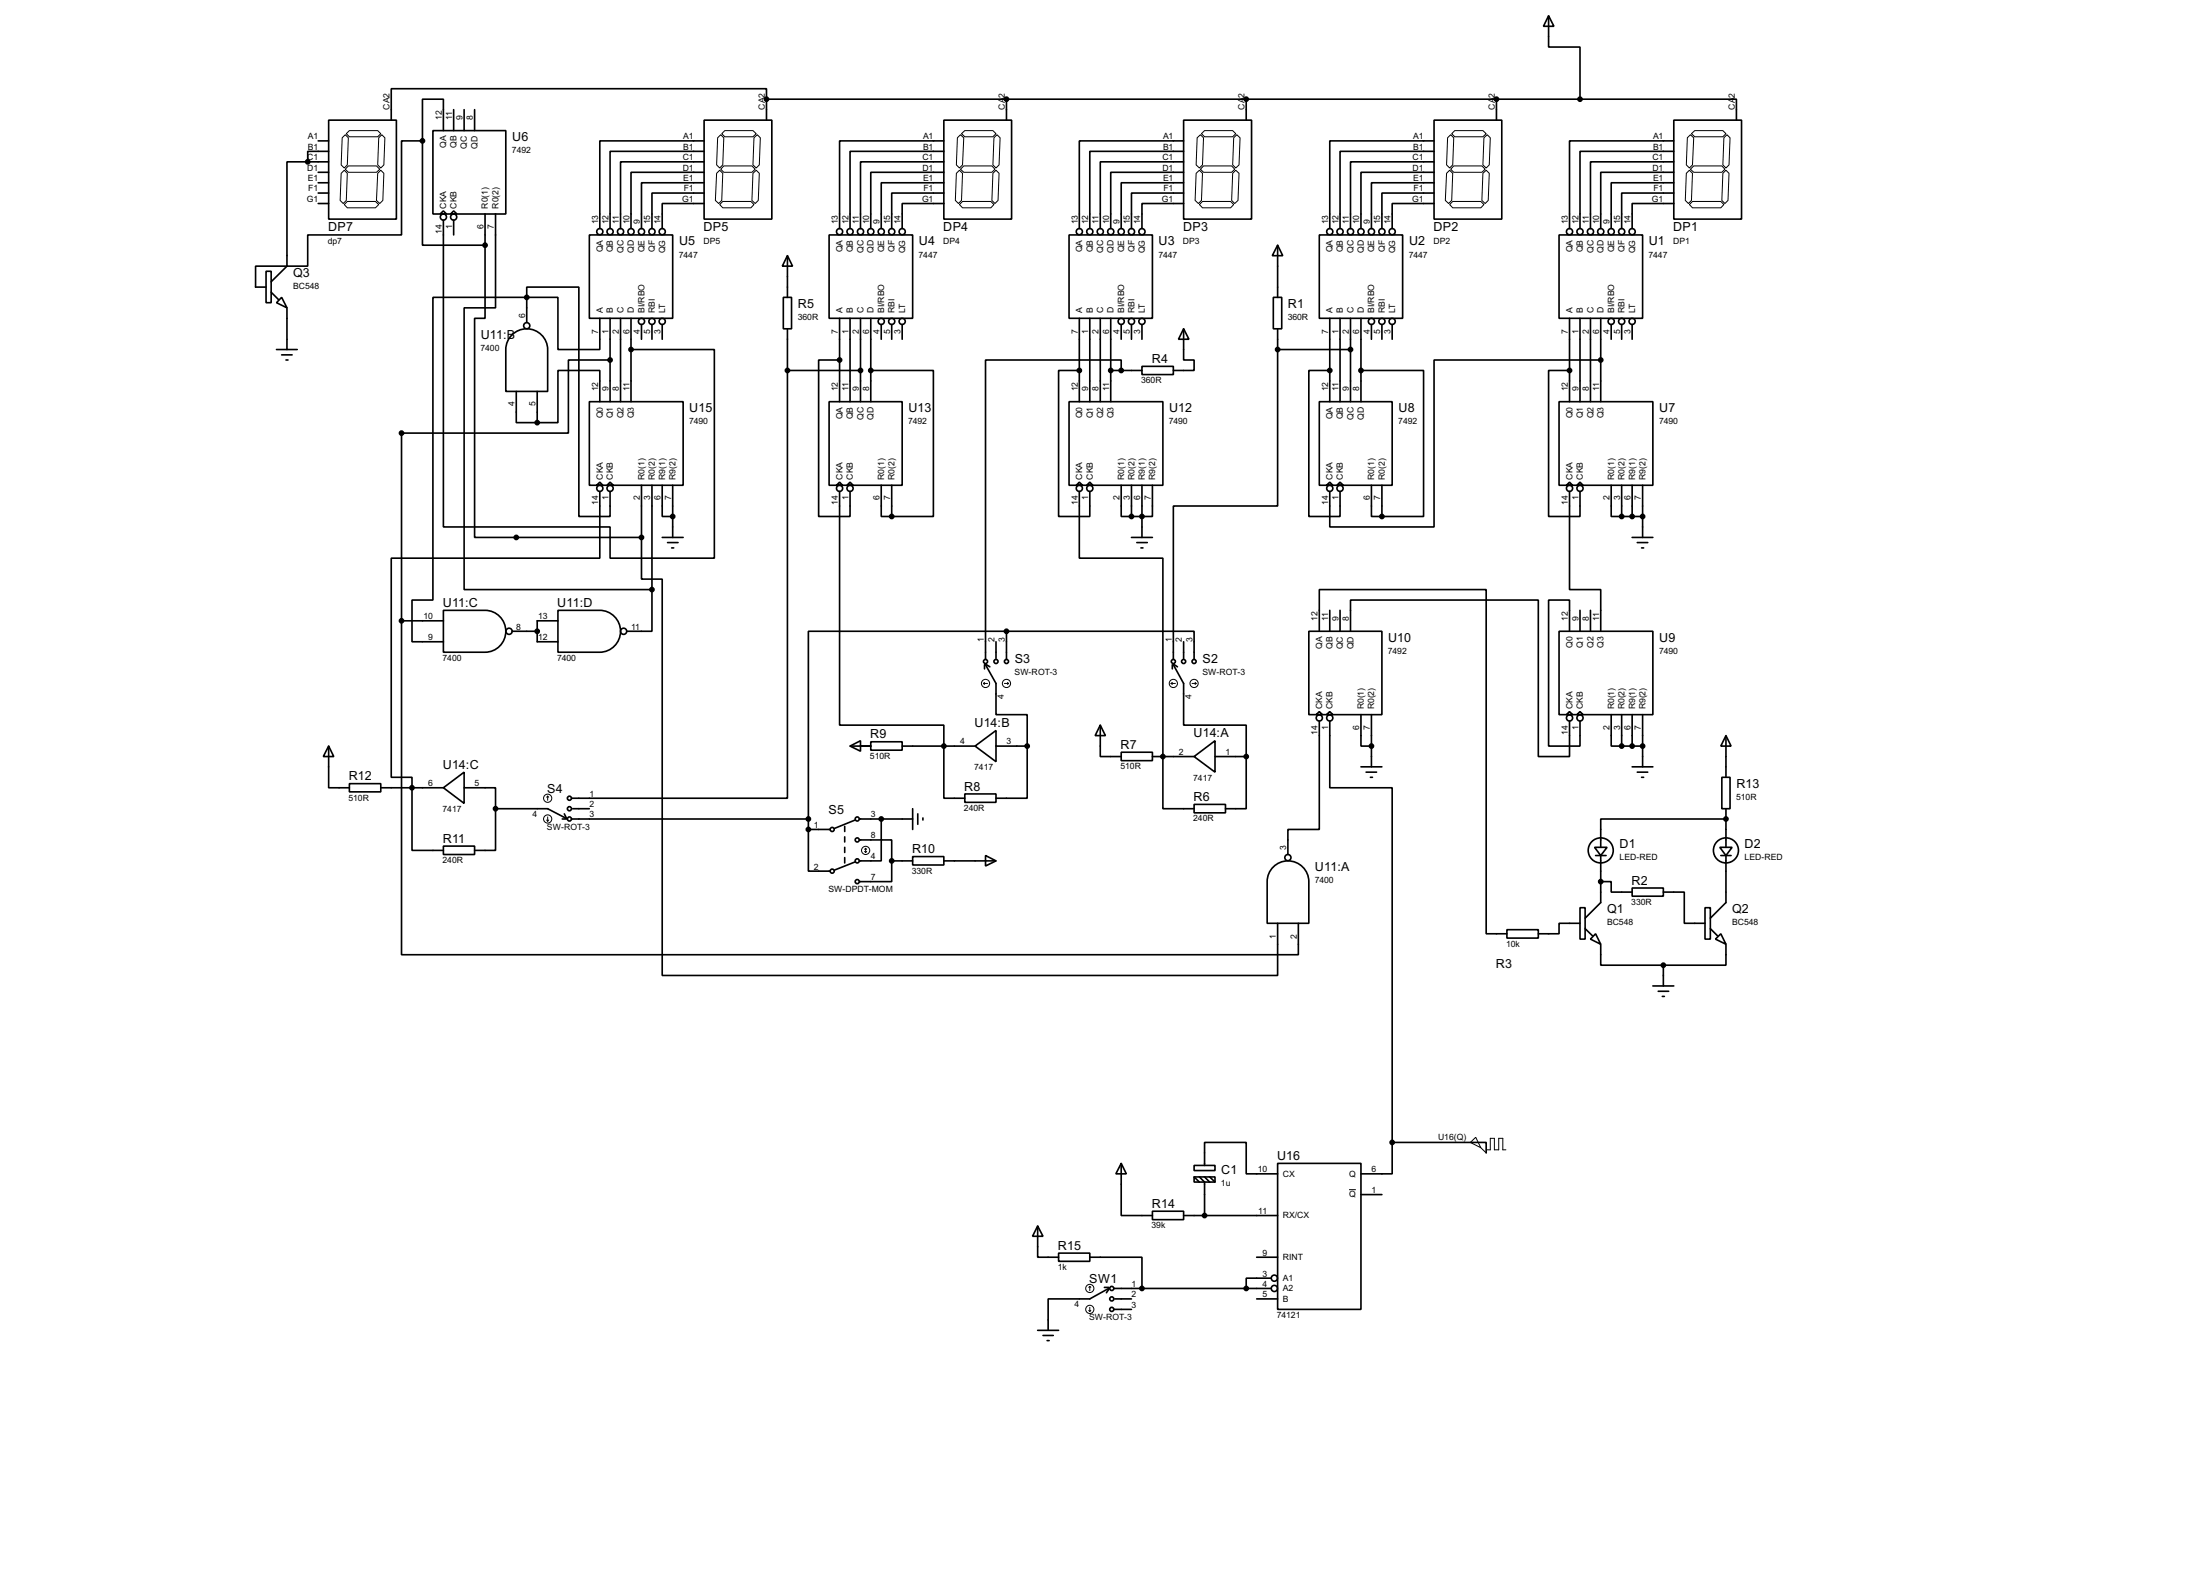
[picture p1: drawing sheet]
<svg xmlns="http://www.w3.org/2000/svg" width="536mm" height="383mm" viewBox="0 0 536 383" stroke-linecap="round" stroke-linejoin="round" font-family="sans-serif">
<g fill="none" stroke="#000" stroke-width=".4">
<path d="M377.2 3.9l1.3 2.5h-2.5zM377.2 3.9v7.6h7.7v12.7M75 39.4h-5.1v25.4l-3.8 3.8M75 39.4h5.1M77.5 34.3h2.6M80.1 29.3h16.5v24.1h-16.5zM80.1 36.9h-5.1v2.5M102.9 34.3v25.4h15.3M102.9 34.3h-5.1v22.9h-22.8v7.6h-12.7v5.1h2.5M105.5 31.8h17.7v20.3h-17.7zM108 31.8v-7.6h-5.1v10.1M110.5 26.7v5.1"/>
<path d="M113.1 26.7v5.1M115.6 26.7v5.1M171.5 29.3h16.5v24.1h-16.5zM171.5 34.3h-25.4v21.4M171.5 36.9h-22.9v18.8M171.5 39.4h-20.3v16.3M186.7 24.2v-2.6h-91.4v7.7M186.7 24.2h198.2M186.7 24.2v5.1M229.9 29.3h16.5v24.1h-16.5zM229.9 34.3h-25.4v21.4M229.9 36.9h-22.8v18.8"/>
<path d="M229.9 39.4h-20.3v16.3M245.2 24.2v5.1M288.3 29.3h16.6v24.1h-16.6zM288.3 34.3h-25.4v21.4M288.3 36.9h-22.8v18.8M288.3 39.4h-20.3v16.3M303.6 24.2v5.1M349.3 29.3h16.5v24.1h-16.5zM349.3 34.3h-25.4v21.4M349.3 36.9h-22.9v18.8M349.3 39.4h-20.3v16.3M364.5 24.2v5.1"/>
<path d="M384.9 24.2h38.1v5.1M407.7 29.3h16.5v24.1h-16.5zM407.7 34.3h-25.4v21.4M407.7 36.9h-22.8v18.8M407.7 39.4h-20.3v16.3M77.5 42h2.6M77.5 44.5h2.6M77.5 47h2.6M77.5 49.6h2.6M107.2 52.1l.8-.7 .8 .7zM108 53.6v74.7h40.6v7.6h25.4v-50.8h-20.3M109.8 52.1l.7-.7 .8 .7z"/>
<path d="M110.5 53.6v3.6M118.2 59.7v17.8h-2.6v53.4h40.7M118.2 52.1v7.6M120.7 52.1v22.9h-7.6v68.6h45.7M143.6 57.2h20.3v20.3h-20.3zM171.5 42h-17.8v13.7M171.5 44.5h-15.2v11.2M171.5 47h-12.7v8.7M171.5 49.6h-10.2v6.1M202 57.2h20.3v20.3h-20.3zM229.9 42h-17.8v13.7M229.9 44.5h-15.2v11.2"/>
<path d="M229.9 47h-12.7v8.7M229.9 49.6h-10.1v6.1M260.4 57.2h20.3v20.3h-20.3zM288.3 42h-17.7v13.7M288.3 44.5h-15.2v11.2M288.3 47h-12.7v8.7M288.3 49.6h-10.1v6.1M311.2 59.7l1.3 2.6h-2.6zM311.2 59.7v12.7M321.4 57.2h20.3v20.3h-20.3zM349.3 42h-17.8v13.7M349.3 44.5h-15.2v11.2"/>
<path d="M349.3 47h-12.7v8.7M349.3 49.6h-10.2v6.1M379.8 57.2h20.3v20.3h-20.3zM407.7 42h-17.8v13.7M407.7 44.5h-15.2v11.2M407.7 47h-12.7v8.7M407.7 49.6h-10.1v6.1M64.8 66.1h1.3v7.6h-1.3zM66.1 71.2l1.8 1.8M68.6 72.4l1.3 2.6-2.5-1.3zM69.9 75v10.1M128.3 72.4h7.6v12.7h10.2v-7.6"/>
<path d="M128.3 72.4h-22.8v73.7h-5.1v10.2h7.6M128.3 72.4v-2.5h12.7v55.9h7.6v-6.1M128.3 72.4v6.1M148.6 77.5v20.3M151.2 77.5v20.3M153.7 77.5v20.3M156.3 79v3.6M158.8 79v3.6M161.3 79v3.6M190.8 72.4h2v7.7h-2zM191.8 62.3l1.3 2.5h-2.5zM191.8 62.3v10.1"/>
<path d="M204.5 77.5v20.3M207.1 77.5v20.3M209.6 77.5v20.3M212.1 77.5v20.3M214.7 79v3.6M217.2 79v3.6M219.8 79v3.6M262.9 77.5v20.3M265.5 77.5v20.3M268 77.5v20.3M270.6 77.5v20.3M273.1 79v3.6"/>
<path d="M275.6 79v3.6M278.2 79v3.6M310.2 72.4h2v7.7h-2zM323.9 77.5v20.3M326.4 77.5v20.3M329 77.5v20.3M331.5 77.5v20.3M334.1 79v3.6M336.6 79v3.6M339.1 79v3.6M382.3 77.5v20.3M384.9 77.5v20.3"/>
<path d="M387.4 77.5v20.3M389.9 77.5v20.3M392.5 79v3.6M395 79v3.6M397.6 79v3.6M67.4 85.1h5M68.6 86.4h2.6M69.7 87.7h.5M124.4 81.9a5.1 5.1 0 0 1 5.6-1.5 5.1 5.1 0 0 1 3.4 4.7v10.2h-10.2v-10.2a5 5 0 0 1 1.2-3.2zM125.8 95.3v7.6h5.1M130.9 95.3v7.6M143.6 97.8h22.8v20.4h-22.8z"/>
<path d="M146.1 97.8v-7.6h-10.2v12.7h-5M148.6 87.7h-10.1v17.8h-40.7v45.7M191.8 90.2v104.2h-52.6M191.8 80.1v10.1M191.8 90.2h17.8M202 97.8h17.8v20.4h-17.8zM204.5 87.7h-5.1v38.1h7.7v-6.1M212.1 90.2h15.3v35.6h-10.2M260.4 97.8h22.9v20.4h-22.9zM262.9 90.2h-5v35.6h7.6v-6.1M270.6 90.2h7.6M273.1 90.2v-2.5h-33v72.9"/>
<path d="M278.2 89.2h7.6v2h-7.6zM288.3 80.1l1.3 2.5h-2.5zM288.3 80.1v7.6h2.6v2.5h-5.1M311.2 85.1v38.1h-25.4v37.4M311.2 80.1v5M311.2 85.1h17.8M321.4 97.8h17.7v20.4h-17.7zM323.9 90.2h-5.1v35.6h7.6v-6.1M331.5 90.2h15.3v35.6h-10.2M379.8 97.8h22.8v20.4h-22.8zM382.3 90.2h-5.1v35.6h7.7v-6.1M389.9 87.7h-40.6v40.6h-25.4v-8.6"/>
<path d="M145.3 118.2l.8-.8 .8 .8zM146.1 119.7v16.2h-50.8v53.4h5.1v17.8h7.6M147.9 118.2l.7-.8 .8 .8zM156.3 118.2v12.7M158.8 118.2v25.4M161.3 118.2v7.6h2.6M163.9 118.2v12.7M203.8 118.2l.7-.8 .8 .8zM204.5 119.7v56.9h25.4v17.8h5.1M206.3 118.2l.8-.8 .7 .8zM214.7 118.2v7.6h2.5M217.2 118.2v7.6"/>
<path d="M262.2 118.2l.7-.8 .8 .8zM262.9 119.7v16.2h20.4v61h7.6M264.7 118.2l.8-.8 .7 .8zM273.1 118.2v7.6h2.5M275.6 118.2v7.6M278.2 118.2v12.7M280.7 118.2v7.6h-5.1M323.1 118.2l.8-.8 .8 .8zM326.4 117.4l.8 .8h-1.5zM334.1 118.2v7.6h2.5M336.6 118.2v7.6M381.6 118.2l.7-.8 .8 .8z"/>
<path d="M382.3 119.7v23.9h7.6v10.1M384.1 118.2l.8-.8 .7 .8zM392.5 118.2v7.6h2.5M395 118.2v7.6M397.6 118.2v7.6M400.1 118.2v12.7M156.3 130.9v10.1h5v96.5h149.9v-12.7M161.3 130.9h5.1M162.6 132.1h2.6M163.6 133.4h.5M275.6 130.9h5.1M276.9 132.1h2.6"/>
<path d="M277.9 133.4h.5M395 125.8h5.1M397.6 130.9h5M398.8 132.1h2.6M399.9 133.4h.5M97.8 151.2v81.3h218.5v-7.7M97.8 151.2h10.2M108 148.6h10.2a5.1 5.1 0 0 1 5 5.1 5.1 5.1 0 0 1-5 5.1h-10.2zM124.8 153.7h6.1M135.9 148.6h10.2a5.1 5.1 0 0 1 5.1 5.1 5.1 5.1 0 0 1-5.1 5.1h-10.2zM135.9 151.2h-5v5.1h5M158.8 143.6v10.1h-6.1"/>
<path d="M242.6 156.3v4M245.2 153.7h45.7v6.9M245.2 153.7h-48.3v45.7M245.2 153.7v6.9M288.3 156.3v4M318.8 153.7h17.8v20.3h-17.8zM321.4 153.7v-10.1h40.6v83.8h5.1M323.9 148.6v5.1M326.4 148.6v5.1M329 153.7v-7.6h45.7v38.1h7.6v-8.6M379.8 153.7h22.8v20.3h-22.8zM382.3 153.7v-7.6h-5.1v35.6h7.7v-6.1"/>
<path d="M384.9 148.6v5.1M387.4 148.6v5.1M239.8 161.9v1M240.1 161.9l2.5 4.5v7.6h7.6v7.7M240.3 161.9l.8 .5M268 176.6l1.3 2.5h-2.5zM268 176.6v7.6h5.1M285.6 161.9v1M285.8 161.9l2.5 4.5v10.2h15.3v7.6M286.1 161.9l.7 .5M320.6 174l.8-.7 .7 .7zM321.4 175.6v26.4h-7.7v6.1"/>
<path d="M323.1 174l.8-.7 .8 .7zM323.9 175.6v16.2h15.2v86.4M331.5 174v7.7h2.6M334.1 174v12.7M381.6 174l.7-.7 .8 .7zM384.1 174l.8-.7 .7 .7zM392.5 174v7.7h2.5M395 174v7.7M397.6 174v7.7M400.1 174v12.7M420.4 179.1l1.3 2.6h-2.5zM420.4 179.1v10.2"/>
<path d="M80.1 181.7l1.2 2.5h-2.5zM80.1 181.7v10.1h5M85.1 190.8h7.7v2h-7.7zM92.8 191.8h15.2M108 191.8l5.1-3.8v7.6zM113.1 191.8h7.6v5.1M120.7 196.9v10.2h-5.1M120.7 196.9h12.7l4.8 2.5M137 199.4h1M137.5 198.2l.5 1M139.2 199.4h57.7M139.5 196.9h4.1"/>
<path d="M196.9 199.4v2.6M207.1 181.7l2.5-1.3v2.5zM207.1 181.7h5M208.3 199.7l-5 2M209.4 199.4h12.9M212.1 180.6h7.7v2.1h-7.7zM214.7 199.4v10.2h-5.3M219.8 181.7h17.7M222.3 196.9v5.1M223.6 198.2v2.5M224.8 199.2v.5M235 193.3h7.6v2.1h-7.6z"/>
<path d="M237.5 181.7l5.1-3.8v7.6zM242.6 181.7h7.6M250.2 181.7v12.7h-7.6M273.1 183.2h7.6v2h-7.6zM280.7 184.2h10.2M290.9 184.2l5.1-3.8v7.6zM290.9 195.9h7.6v2h-7.6zM296 184.2h7.6M303.6 184.2v12.7h-5.1M331.5 186.7h5.1M332.8 188h2.5M333.8 189.3h.5"/>
<path d="M395 181.7h5.1M397.6 186.7h5M398.8 188h2.6M399.9 189.3h.5M419.4 189.3h2v7.6h-2zM420.4 199.4h-30.5v6.9M420.4 196.9v9.4M108 206h7.6v2.1h-7.6zM196.9 202v10.1h5.3M196.9 202h5.3M205.8 201.2v1.3M205.8 203.8v1.2"/>
<path d="M205.8 206.3v1.3M205.8 208.8v1.3M208.3 209.9l-5 2M209.4 204.5h7.8v5.1M217.2 209.6v5.1h-7.8M217.2 209.6h5.1M222.3 208.6h7.6v2h-7.6zM229.9 209.6h12.7M240.1 208.3l2.5 1.3-2.5 1.3zM309.9 211.4a5.1 5.1 0 0 1 5.6-1.5 5.1 5.1 0 0 1 3.3 4.8v10.1h-10.1v-10.1a5 5 0 0 1 1.2-3.3zM388.4 206.3h3.1l-1.6 2zM388.7 208.3h2.5"/>
<path d="M389.9 214.7h2.6v2.5h5.1M389.9 208.3v11.5l-3.8 3.8M397.6 216.2h7.6v2h-7.6zM405.2 217.2h5.1v7.6h5M418.9 206.3h3l-1.5 2zM419.2 208.3h2.5M420.4 208.3v11.5l-3.8 3.8M367.1 226.4h7.6v2h-7.6zM384.9 221h1.2v7.7h-1.2zM384.9 224.8h-5.1v2.6h-5.1M386.1 226.1l1.8 1.8M388.7 227.4l1.2 2.5-2.5-1.2z"/>
<path d="M389.9 229.9v5.1h15.3M405.2 235v5.1M415.3 221h1.3v7.7h-1.3zM416.6 226.1l1.8 1.8M417.9 228.7l1.3-1.3 1.2 2.5zM420.4 229.9v5.1h-15.2M402.6 240.1h5.1M403.9 241.4h2.6M404.9 242.6h.5M339.1 278.2v7.6h-7.6M339.1 278.2h22.9v2.5M252.8 298.5l1.3 2.5h-2.6z"/>
<path d="M252.8 298.5v7.6h5.1M273.1 283.3l1.3 2.5h-2.6zM273.1 283.3v12.7h7.6M280.7 294.9h7.6v2.1h-7.6zM288.3 296h22.9M290.9 283.8h5.1v1.2h-5.1zM290.9 286.6h5.1v1.2h-5.1zM290.9 286.6l1.3 1.2M292.2 286.6l1.2 1.2v8.2M293.4 283.8v-5.6h10.2v7.6h7.6M293.4 286.6l1.3 1.2M294.7 286.6l1.3 1.2"/>
<path d="M311.2 283.3h20.3v35.5h-20.3zM331.5 290.9h5.1M257.9 305.1h7.6v2h-7.6zM265.5 306.1h12.7v7.6M269 313.5h1.1M270.1 313.7l-4.6 2.6h-10.2v7.6M270.1 314l-.6 .8M271.3 313.7h38.4M271.3 318.8h4.3M271.6 316.3h4M306.1 306.1h5.1M306.1 316.3h5.1"/>
<path d="M309.7 311.2h-6.1v2.5M252.8 323.9h5.1M254.1 325.2h2.5M255.1 326.4h.5"/>
<circle cx="108" cy="52.9" r=".75"/>
<circle cx="110.5" cy="52.9" r=".75"/>
<circle cx="146.1" cy="56.4" r=".75"/>
<circle cx="148.6" cy="56.4" r=".75"/>
<circle cx="151.1" cy="56.4" r=".75"/>
<circle cx="153.7" cy="56.4" r=".75"/>
<circle cx="156.2" cy="56.4" r=".75"/>
<circle cx="158.8" cy="56.4" r=".75"/>
<circle cx="161.3" cy="56.4" r=".75"/>
<circle cx="204.5" cy="56.4" r=".75"/>
<circle cx="207" cy="56.4" r=".75"/>
<circle cx="209.6" cy="56.4" r=".75"/>
<circle cx="212.1" cy="56.4" r=".75"/>
<circle cx="214.6" cy="56.4" r=".75"/>
<circle cx="217.2" cy="56.4" r=".75"/>
<circle cx="219.7" cy="56.4" r=".75"/>
<circle cx="262.9" cy="56.4" r=".75"/>
<circle cx="265.4" cy="56.4" r=".75"/>
<circle cx="268" cy="56.4" r=".75"/>
<circle cx="270.5" cy="56.4" r=".75"/>
<circle cx="273.1" cy="56.4" r=".75"/>
<circle cx="275.6" cy="56.4" r=".75"/>
<circle cx="278.1" cy="56.4" r=".75"/>
<circle cx="323.9" cy="56.4" r=".75"/>
<circle cx="326.4" cy="56.4" r=".75"/>
<circle cx="328.9" cy="56.4" r=".75"/>
<circle cx="331.5" cy="56.4" r=".75"/>
<circle cx="334" cy="56.4" r=".75"/>
<circle cx="336.6" cy="56.4" r=".75"/>
<circle cx="339.1" cy="56.4" r=".75"/>
<circle cx="382.3" cy="56.4" r=".75"/>
<circle cx="384.8" cy="56.4" r=".75"/>
<circle cx="387.4" cy="56.4" r=".75"/>
<circle cx="389.9" cy="56.4" r=".75"/>
<circle cx="392.4" cy="56.4" r=".75"/>
<circle cx="395" cy="56.4" r=".75"/>
<circle cx="397.5" cy="56.4" r=".75"/>
<circle cx="128.3" cy="79.3" r=".75"/>
<circle cx="156.2" cy="78.3" r=".75"/>
<circle cx="158.8" cy="78.3" r=".75"/>
<circle cx="161.3" cy="78.3" r=".75"/>
<circle cx="214.6" cy="78.3" r=".75"/>
<circle cx="217.2" cy="78.3" r=".75"/>
<circle cx="219.7" cy="78.3" r=".75"/>
<circle cx="273.1" cy="78.3" r=".75"/>
<circle cx="275.6" cy="78.3" r=".75"/>
<circle cx="278.1" cy="78.3" r=".75"/>
<circle cx="334" cy="78.3" r=".75"/>
<circle cx="336.6" cy="78.3" r=".75"/>
<circle cx="339.1" cy="78.3" r=".75"/>
<circle cx="392.4" cy="78.3" r=".75"/>
<circle cx="395" cy="78.3" r=".75"/>
<circle cx="397.5" cy="78.3" r=".75"/>
<circle cx="146.1" cy="118.9" r=".75"/>
<circle cx="148.6" cy="118.9" r=".75"/>
<circle cx="204.5" cy="118.9" r=".75"/>
<circle cx="207" cy="118.9" r=".75"/>
<circle cx="262.9" cy="118.9" r=".75"/>
<circle cx="265.4" cy="118.9" r=".75"/>
<circle cx="323.9" cy="118.9" r=".75"/>
<circle cx="326.4" cy="118.9" r=".75"/>
<circle cx="382.3" cy="118.9" r=".75"/>
<circle cx="384.8" cy="118.9" r=".75"/>
<circle cx="124" cy="153.7" r=".75"/>
<circle cx="151.9" cy="153.7" r=".75"/>
<circle cx="240" cy="161.1" r=".5"/>
<circle cx="242.6" cy="161.1" r=".5"/>
<circle cx="245.1" cy="161.1" r=".5"/>
<circle cx="285.8" cy="161.1" r=".5"/>
<circle cx="288.3" cy="161.1" r=".5"/>
<circle cx="290.8" cy="161.1" r=".5"/>
<circle cx="321.3" cy="174.8" r=".75"/>
<circle cx="323.9" cy="174.8" r=".75"/>
<circle cx="382.3" cy="174.8" r=".75"/>
<circle cx="384.8" cy="174.8" r=".75"/>
<circle cx="138.7" cy="199.4" r=".5"/>
<circle cx="138.7" cy="196.9" r=".5"/>
<circle cx="138.7" cy="194.4" r=".5"/>
<circle cx="208.8" cy="199.4" r=".5"/>
<circle cx="202.7" cy="212.1" r=".5"/>
<circle cx="202.7" cy="202" r=".5"/>
<circle cx="208.8" cy="214.7" r=".5"/>
<circle cx="208.8" cy="209.6" r=".5"/>
<circle cx="208.8" cy="204.5" r=".5"/>
<circle cx="313.7" cy="208.8" r=".75"/>
<circle cx="389.9" cy="207.1" r="3.1"/>
<circle cx="420.4" cy="207.1" r="3.1"/>
<circle cx="270.8" cy="313.7" r=".5"/>
<circle cx="270.8" cy="316.3" r=".5"/>
<circle cx="270.8" cy="318.8" r=".5"/>
<circle cx="310.4" cy="311.2" r=".75"/>
<circle cx="310.4" cy="313.7" r=".75"/>
</g>
<g fill="#000">
<circle cx="283.3" cy="184.2" r=".2"/>
<circle cx="420.4" cy="199.4" r=".2"/>
</g>
<g fill="none" stroke="#000" stroke-width=".24">
<path d="M83.4 33.6l.7-.8 .8 .8-.3 6.6-.7 .7-.8-.7zM84.4 32.6l.7-.8h6.9l.8 .8-.8 .7h-6.9zM92.3 33.6l.7-.8 .8 .8-.3 6.6-.7 .7-.8-.7zM174.8 33.6l.8-.8 .7 .8-.2 6.6-.8 .7-.7-.7zM175.8 32.6l.8-.8h6.8l.8 .8-.8 .7h-6.8zM183.7 33.6l.8-.8 .7 .8-.2 6.6-.8 .7-.8-.7zM233.2 33.6l.8-.8 .8 .8-.3 6.6-.8 .7-.7-.7zM234.2 32.6l.8-.8h6.9l.7 .8-.7 .7h-6.9zM242.1 33.6l.8-.8 .7 .8-.2 6.6-.8 .7-.7-.7zM291.6 33.6l.8-.8 .8 .8-.3 6.6-.7 .7-.8-.7zM292.7 32.6l.7-.8h6.9l.7 .8-.7 .7h-6.9zM301.3 32.8l.8 .8-.3 6.6-.8 .7-.7-.7 .2-6.6z"/>
<path d="M352.6 33.6l.8-.8 .7 .8-.2 6.6-.8 .7-.7-.7zM353.6 32.6l.8-.8h6.8l.8 .8-.8 .7h-6.8zM361.5 33.6l.8-.8 .7 .8-.2 6.6-.8 .7-.8-.7zM411.8 32.8l.8 .8-.3 6.6-.8 .7-.7-.7 .2-6.6zM412 32.6l.8-.8h6.9l.7 .8-.7 .7h-6.9zM419.9 33.6l.8-.8 .7 .8-.2 6.6-.8 .7-.7-.7zM83.9 49.8l.7-.7h6.9l.8 .7-.8 .8h-6.9zM83.9 41.5l.7 .7-.2 6.6-.8 .8-.7-.8 .2-6.6zM84.9 40.4h6.8l.8 .8-.8 .8h-6.8l-.8-.8zM92 42.2l.8-.7 .7 .7-.2 6.6-.8 .8-.8-.8zM174.6 42.2l.7-.7 .8 .7-.3 6.6-.7 .8-.8-.8zM175.3 49.8l.8-.7h6.8l.8 .7-.8 .8h-6.8z"/>
<path d="M176.3 40.4h6.9l.8 .8-.8 .8h-6.9l-.7-.8zM183.4 42.2l.8-.7 .8 .7-.3 6.6-.7 .8-.8-.8zM233 42.2l.7-.7 .8 .7-.3 6.6-.7 .8-.8-.8zM233.7 49.8l.8-.7h6.9l.7 .7-.7 .8h-6.9zM234 41.2l.8-.8h6.8l.8 .8-.8 .8h-6.8zM241.9 42.2l.7-.7 .8 .7-.3 6.6-.7 .8-.8-.8zM291.4 42.2l.8-.7 .7 .7-.2 6.6-.8 .8-.8-.8zM292.9 49.1h6.9l.7 .7-.7 .8h-6.9l-.7-.8zM293.2 40.4h6.8l.8 .8-.8 .8h-6.8l-.8-.8zM300.3 42.2l.7-.7 .8 .7-.2 6.6-.8 .8-.8-.8zM352.4 42.2l.7-.7 .8 .7-.3 6.6-.7 .8-.8-.8zM353.9 49.1h6.8l.8 .7-.8 .8h-6.8l-.8-.8z"/>
<path d="M354.1 40.4h6.9l.8 .8-.8 .8h-6.9l-.7-.8zM361.2 42.2l.8-.7 .8 .7-.3 6.6-.7 .8-.8-.8zM411.5 41.5l.8 .7-.3 6.6-.7 .8-.8-.8 .3-6.6zM411.8 41.2l.8-.8h6.8l.8 .8-.8 .8h-6.8zM412.3 49.1h6.9l.7 .7-.7 .8h-6.9l-.8-.8zM420.4 41.5l.8 .7-.3 6.6-.7 .8-.8-.8 .3-6.6zM239.6 166.4h1M239.6 166.4l.2 .3M239.8 166.2l-.2 .2M244.7 166.4h1M245.4 166.2l.3 .2M245.7 166.4l-.3 .3"/>
<path d="M285.3 166.4h1M285.3 166.4l.3 .3M285.6 166.2l-.3 .2M290.4 166.4h1M291.1 166.2l.3 .2M291.4 166.4l-.3 .3M133.2 199.7l.2 .3M133.4 193.9v1M133.4 198.9v1.1M133.4 193.9l.3 .2M133.4 193.9l-.2 .2M133.7 199.7l-.3 .3"/>
<path d="M210.6 207.3l.3 .3M210.9 206.6v1M210.9 206.6l-.3 .2M210.9 206.6l.2 .2M211.1 207.3l-.2 .3M358.2 278.2l1.3-1.3 1.2 2.6zM360.7 279.5l1.3 1.2M362 280h1v-2.8h1v2.8h1.1v-2.8h1v2.8h.7M328.6 289.7h1.7M265.2 319.1l.3 .2M265.5 313.2v1.1M265.5 318.3v1"/>
<path d="M265.5 313.2l.2 .3M265.5 313.2l-.3 .3M265.7 319.1l-.2 .2"/>
<circle cx="240" cy="166.4" r="1"/>
<circle cx="245.1" cy="166.4" r="1"/>
<circle cx="285.8" cy="166.4" r="1"/>
<circle cx="290.8" cy="166.4" r="1"/>
<circle cx="133.4" cy="199.4" r="1"/>
<circle cx="133.4" cy="194.4" r="1"/>
<circle cx="210.8" cy="207.1" r="1"/>
<circle cx="265.4" cy="318.8" r="1"/>
<circle cx="265.4" cy="313.7" r="1"/>
</g>
<g fill="#000" stroke="#000" stroke-width=".4">
<circle cx="74.9" cy="39.4" r=".5"/>
<circle cx="102.9" cy="34.3" r=".5"/>
<circle cx="186.7" cy="24.2" r=".5"/>
<circle cx="245.1" cy="24.2" r=".5"/>
<circle cx="303.5" cy="24.2" r=".5"/>
<circle cx="364.5" cy="24.2" r=".5"/>
<circle cx="384.8" cy="24.2" r=".5"/>
<circle cx="118.1" cy="59.7" r=".5"/>
<circle cx="128.3" cy="72.4" r=".5"/>
<circle cx="148.6" cy="87.7" r=".5"/>
<circle cx="153.7" cy="85.1" r=".5"/>
<circle cx="191.8" cy="90.2" r=".5"/>
<circle cx="204.5" cy="87.7" r=".5"/>
<circle cx="209.6" cy="90.2" r=".5"/>
<circle cx="212.1" cy="90.2" r=".5"/>
<circle cx="262.9" cy="90.2" r=".5"/>
<circle cx="270.5" cy="90.2" r=".5"/>
<circle cx="273.1" cy="90.2" r=".5"/>
<circle cx="311.2" cy="85.1" r=".5"/>
<circle cx="323.9" cy="90.2" r=".5"/>
<circle cx="328.9" cy="85.1" r=".5"/>
<circle cx="331.5" cy="90.2" r=".5"/>
<circle cx="382.3" cy="90.2" r=".5"/>
<circle cx="389.9" cy="87.7" r=".5"/>
<circle cx="97.8" cy="105.5" r=".5"/>
<circle cx="130.8" cy="102.9" r=".5"/>
<circle cx="125.7" cy="130.9" r=".5"/>
<circle cx="156.2" cy="130.9" r=".5"/>
<circle cx="163.8" cy="125.8" r=".5"/>
<circle cx="217.2" cy="125.8" r=".5"/>
<circle cx="275.6" cy="125.8" r=".5"/>
<circle cx="278.1" cy="125.8" r=".5"/>
<circle cx="336.6" cy="125.8" r=".5"/>
<circle cx="395" cy="125.8" r=".5"/>
<circle cx="397.5" cy="125.8" r=".5"/>
<circle cx="400.1" cy="125.8" r=".5"/>
<circle cx="97.8" cy="151.2" r=".5"/>
<circle cx="130.8" cy="153.7" r=".5"/>
<circle cx="158.8" cy="143.6" r=".5"/>
<circle cx="245.1" cy="153.7" r=".5"/>
<circle cx="100.3" cy="191.8" r=".5"/>
<circle cx="120.7" cy="196.9" r=".5"/>
<circle cx="196.9" cy="199.4" r=".5"/>
<circle cx="214.6" cy="199.4" r=".5"/>
<circle cx="229.9" cy="181.7" r=".5"/>
<circle cx="250.2" cy="181.7" r=".5"/>
<circle cx="283.2" cy="184.2" r=".5"/>
<circle cx="303.5" cy="184.2" r=".5"/>
<circle cx="334" cy="181.7" r=".5"/>
<circle cx="395" cy="181.7" r=".5"/>
<circle cx="397.5" cy="181.7" r=".5"/>
<circle cx="400.1" cy="181.7" r=".5"/>
<circle cx="420.4" cy="199.4" r=".5"/>
<circle cx="196.9" cy="202" r=".5"/>
<circle cx="217.2" cy="209.6" r=".5"/>
<circle cx="389.9" cy="214.7" r=".5"/>
<circle cx="405.1" cy="235" r=".5"/>
<circle cx="339.1" cy="278.2" r=".5"/>
<circle cx="293.4" cy="296" r=".5"/>
<circle cx="278.1" cy="313.7" r=".5"/>
<circle cx="303.5" cy="313.7" r=".5"/>
</g>
<g font-size="3.4">
<text x="124.8" y="34.4">U6</text>
<text x="79.9" y="56.3">DP7</text>
<text x="165.4" y="59.8">U5</text>
<text x="171.4" y="56.3">DP5</text>
<text x="223.8" y="59.8">U4</text>
<text x="229.8" y="56.3">DP4</text>
<text x="282.2" y="59.8">U3</text>
<text x="288.2" y="56.3">DP3</text>
<text x="343.2" y="59.8">U2</text>
<text x="349.2" y="56.3">DP2</text>
<text x="401.6" y="59.8">U1</text>
<text x="407.6" y="56.3">DP1</text>
<text x="71.4" y="67.4">Q3</text>
<text x="194.4" y="75">R5</text>
<text x="313.7" y="75">R1</text>
<text x="117.1" y="82.6">U11:B</text>
<text x="280.6" y="88.4">R4</text>
<text x="167.9" y="100.3">U15</text>
<text x="221.3" y="100.3">U13</text>
<text x="284.8" y="100.3">U12</text>
<text x="340.7" y="100.3">U8</text>
<text x="404.2" y="100.3">U7</text>
<text x="107.9" y="147.8">U11:C</text>
<text x="135.8" y="147.8">U11:D</text>
<text x="247.2" y="161.4">S3</text>
<text x="292.9" y="161.4">S2</text>
<text x="338.1" y="156.3">U10</text>
<text x="404.2" y="156.3">U9</text>
<text x="212" y="179.8">R9</text>
<text x="237.4" y="177.1">U14:B</text>
<text x="290.7" y="179.6">U14:A</text>
<text x="273" y="182.4">R7</text>
<text x="85" y="190">R12</text>
<text x="107.9" y="187.2">U14:C</text>
<text x="423" y="191.8">R13</text>
<text x="133.3" y="193.1">S4</text>
<text x="234.9" y="192.5">R8</text>
<text x="290.7" y="195.1">R6</text>
<text x="201.8" y="198.1">S5</text>
<text x="107.9" y="205.2">R11</text>
<text x="222.2" y="207.8">R10</text>
<text x="394.5" y="206.6">D1</text>
<text x="425" y="206.6">D2</text>
<text x="320.3" y="212.2">U11:A</text>
<text x="397.4" y="215.4">R2</text>
<text x="391.5" y="222.3">Q1</text>
<text x="421.9" y="222.3">Q2</text>
<text x="364.4" y="235.7">R3</text>
<text x="297.5" y="285.8">C1</text>
<text x="311.1" y="282.5">U16</text>
<text x="280.6" y="294.1">R14</text>
<text x="257.7" y="304.3">R15</text>
<text x="265.3" y="312.4">SW1</text>
</g>
<g font-size="2.4">
<text x="244.8" y="23.7" transform="rotate(-90 244.8 23.7)">2</text>
<text x="303.2" y="23.8" transform="rotate(-90 303.2 23.8)">2</text>
<text x="364.1" y="23.7" transform="rotate(-90 364.1 23.7)">2</text>
<text x="422.6" y="23.7" transform="rotate(-90 422.6 23.7)">2</text>
<text x="94.9" y="26.7" transform="rotate(-90 94.9 26.7)">CA2</text>
<text x="107.6" y="29.2" transform="rotate(-90 107.6 29.2)">12</text>
<text x="110.1" y="29.3" transform="rotate(-90 110.1 29.3)">11</text>
<text x="112.7" y="29.2" transform="rotate(-90 112.7 29.2)">9</text>
<text x="115.2" y="29.3" transform="rotate(-90 115.2 29.3)">8</text>
<text x="186.3" y="26.7" transform="rotate(-90 186.3 26.7)">CA2</text>
<text x="244.8" y="26.7" transform="rotate(-90 244.8 26.7)">CA</text>
<text x="303.2" y="26.7" transform="rotate(-90 303.2 26.7)">CA</text>
<text x="364.1" y="26.7" transform="rotate(-90 364.1 26.7)">CA</text>
<text x="422.6" y="26.7" transform="rotate(-90 422.6 26.7)">CA</text>
<text x="75" y="33.9">A1</text>
<text x="166.4" y="33.9">A1</text>
<text x="224.8" y="33.9">A1</text>
<text x="283.3" y="33.9">A1</text>
<text x="344.2" y="33.9">A1</text>
<text x="402.6" y="33.9">A1</text>
<text x="74.8" y="39">C1</text>
<text x="74.8" y="41.6">D1</text>
<text x="75" y="36.4">B1</text>
<text x="108.7" y="36.1" transform="rotate(-90 108.7 36.1)">QA</text>
<text x="111.2" y="36.1" transform="rotate(-90 111.2 36.1)">QB</text>
<text x="113.8" y="36.2" transform="rotate(-90 113.8 36.2)">QC</text>
<text x="116.3" y="36.2" transform="rotate(-90 116.3 36.2)">QD</text>
<text x="124.7" y="37.3">7492</text>
<text x="166.3" y="39">C1</text>
<text x="166.3" y="41.6">D1</text>
<text x="166.4" y="36.4">B1</text>
<text x="224.7" y="39">C1</text>
<text x="224.7" y="41.6">D1</text>
<text x="224.8" y="36.4">B1</text>
<text x="283.1" y="39">C1</text>
<text x="283.1" y="41.6">D1</text>
<text x="283.3" y="36.4">B1</text>
<text x="344.1" y="39">C1</text>
<text x="344.1" y="41.6">D1</text>
<text x="344.2" y="36.4">B1</text>
<text x="402.5" y="39">C1</text>
<text x="402.5" y="41.6">D1</text>
<text x="402.6" y="36.4">B1</text>
<text x="75" y="44.1">E1</text>
<text x="75.1" y="46.6">F1</text>
<text x="166.4" y="44.1">E1</text>
<text x="166.5" y="46.6">F1</text>
<text x="224.8" y="44.1">E1</text>
<text x="224.9" y="46.6">F1</text>
<text x="283.3" y="44.1">E1</text>
<text x="283.4" y="46.6">F1</text>
<text x="344.2" y="44.1">E1</text>
<text x="344.3" y="46.6">F1</text>
<text x="402.6" y="44.1">E1</text>
<text x="402.7" y="46.6">F1</text>
<text x="74.7" y="49.2">G1</text>
<text x="108.7" y="50.8" transform="rotate(-90 108.7 50.8)">CKA</text>
<text x="111.2" y="50.8" transform="rotate(-90 111.2 50.8)">CKB</text>
<text x="118.9" y="50.8" transform="rotate(-90 118.9 50.8)">R0(1)</text>
<text x="121.4" y="50.8" transform="rotate(-90 121.4 50.8)">R0(2)</text>
<text x="166.2" y="49.2">G1</text>
<text x="224.6" y="49.2">G1</text>
<text x="283" y="49.2">G1</text>
<text x="344" y="49.2">G1</text>
<text x="402.4" y="49.2">G1</text>
<text x="79.9" y="59.3">dp7</text>
<text x="107.6" y="57" transform="rotate(-90 107.6 57)">14</text>
<text x="110.1" y="55.8" transform="rotate(-90 110.1 55.8)">1</text>
<text x="117.8" y="55.8" transform="rotate(-90 117.8 55.8)">6</text>
<text x="120.3" y="55.8" transform="rotate(-90 120.3 55.8)">7</text>
<text x="145.7" y="54.6" transform="rotate(-90 145.7 54.6)">13</text>
<text x="148.2" y="54.6" transform="rotate(-90 148.2 54.6)">12</text>
<text x="150.8" y="54.7" transform="rotate(-90 150.8 54.7)">11</text>
<text x="153.3" y="54.7" transform="rotate(-90 153.3 54.7)">10</text>
<text x="155.9" y="54.7" transform="rotate(-90 155.9 54.7)">9</text>
<text x="158.4" y="54.6" transform="rotate(-90 158.4 54.6)">15</text>
<text x="160.9" y="54.6" transform="rotate(-90 160.9 54.6)">14</text>
<text x="171.3" y="59.3">DP5</text>
<text x="204.1" y="54.7" transform="rotate(-90 204.1 54.7)">13</text>
<text x="206.7" y="54.7" transform="rotate(-90 206.7 54.7)">12</text>
<text x="209.2" y="54.7" transform="rotate(-90 209.2 54.7)">11</text>
<text x="211.7" y="54.7" transform="rotate(-90 211.7 54.7)">10</text>
<text x="214.3" y="54.7" transform="rotate(-90 214.3 54.7)">9</text>
<text x="216.8" y="54.7" transform="rotate(-90 216.8 54.7)">15</text>
<text x="219.4" y="54.7" transform="rotate(-90 219.4 54.7)">14</text>
<text x="229.7" y="59.3">DP4</text>
<text x="262.5" y="54.7" transform="rotate(-90 262.5 54.7)">13</text>
<text x="265.1" y="54.7" transform="rotate(-90 265.1 54.7)">12</text>
<text x="267.6" y="54.7" transform="rotate(-90 267.6 54.7)">11</text>
<text x="270.2" y="54.7" transform="rotate(-90 270.2 54.7)">10</text>
<text x="272.7" y="54.7" transform="rotate(-90 272.7 54.7)">9</text>
<text x="275.2" y="54.7" transform="rotate(-90 275.2 54.7)">15</text>
<text x="277.8" y="54.7" transform="rotate(-90 277.8 54.7)">14</text>
<text x="288.1" y="59.3">DP3</text>
<text x="323.5" y="54.6" transform="rotate(-90 323.5 54.6)">13</text>
<text x="326" y="54.7" transform="rotate(-90 326 54.7)">12</text>
<text x="328.6" y="54.7" transform="rotate(-90 328.6 54.7)">11</text>
<text x="331.1" y="54.7" transform="rotate(-90 331.1 54.7)">10</text>
<text x="333.7" y="54.7" transform="rotate(-90 333.7 54.7)">9</text>
<text x="336.2" y="54.6" transform="rotate(-90 336.2 54.6)">15</text>
<text x="338.7" y="54.7" transform="rotate(-90 338.7 54.7)">14</text>
<text x="349.1" y="59.3">DP2</text>
<text x="381.9" y="54.6" transform="rotate(-90 381.9 54.6)">13</text>
<text x="384.5" y="54.7" transform="rotate(-90 384.5 54.7)">12</text>
<text x="387" y="54.6" transform="rotate(-90 387 54.6)">11</text>
<text x="389.5" y="54.7" transform="rotate(-90 389.5 54.7)">10</text>
<text x="392.1" y="54.7" transform="rotate(-90 392.1 54.7)">9</text>
<text x="394.6" y="54.6" transform="rotate(-90 394.6 54.6)">15</text>
<text x="397.2" y="54.7" transform="rotate(-90 397.2 54.7)">14</text>
<text x="407.5" y="59.3">DP1</text>
<text x="146.8" y="61.5" transform="rotate(-90 146.8 61.5)">QA</text>
<text x="149.3" y="61.5" transform="rotate(-90 149.3 61.5)">QB</text>
<text x="151.9" y="61.6" transform="rotate(-90 151.9 61.6)">QC</text>
<text x="154.4" y="61.6" transform="rotate(-90 154.4 61.6)">QD</text>
<text x="157" y="61.5" transform="rotate(-90 157 61.5)">QE</text>
<text x="159.5" y="61.4" transform="rotate(-90 159.5 61.4)">QF</text>
<text x="162" y="61.7" transform="rotate(-90 162 61.7)">QG</text>
<text x="165.4" y="62.7">7447</text>
<text x="205.2" y="61.5" transform="rotate(-90 205.2 61.5)">QA</text>
<text x="207.8" y="61.5" transform="rotate(-90 207.8 61.5)">QB</text>
<text x="210.3" y="61.6" transform="rotate(-90 210.3 61.6)">QC</text>
<text x="212.8" y="61.6" transform="rotate(-90 212.8 61.6)">QD</text>
<text x="215.4" y="61.5" transform="rotate(-90 215.4 61.5)">QE</text>
<text x="217.9" y="61.4" transform="rotate(-90 217.9 61.4)">QF</text>
<text x="220.5" y="61.7" transform="rotate(-90 220.5 61.7)">QG</text>
<text x="223.8" y="62.7">7447</text>
<text x="263.6" y="61.5" transform="rotate(-90 263.6 61.5)">QA</text>
<text x="266.2" y="61.5" transform="rotate(-90 266.2 61.5)">QB</text>
<text x="268.7" y="61.6" transform="rotate(-90 268.7 61.6)">QC</text>
<text x="271.3" y="61.6" transform="rotate(-90 271.3 61.6)">QD</text>
<text x="273.8" y="61.5" transform="rotate(-90 273.8 61.5)">QE</text>
<text x="276.3" y="61.4" transform="rotate(-90 276.3 61.4)">QF</text>
<text x="278.9" y="61.7" transform="rotate(-90 278.9 61.7)">QG</text>
<text x="282.2" y="62.7">7447</text>
<text x="324.6" y="61.5" transform="rotate(-90 324.6 61.5)">QA</text>
<text x="327.1" y="61.5" transform="rotate(-90 327.1 61.5)">QB</text>
<text x="329.7" y="61.6" transform="rotate(-90 329.7 61.6)">QC</text>
<text x="332.2" y="61.6" transform="rotate(-90 332.2 61.6)">QD</text>
<text x="334.8" y="61.5" transform="rotate(-90 334.8 61.5)">QE</text>
<text x="337.3" y="61.4" transform="rotate(-90 337.3 61.4)">QF</text>
<text x="339.8" y="61.7" transform="rotate(-90 339.8 61.7)">QG</text>
<text x="343.2" y="62.7">7447</text>
<text x="383" y="61.5" transform="rotate(-90 383 61.5)">QA</text>
<text x="385.6" y="61.5" transform="rotate(-90 385.6 61.5)">QB</text>
<text x="388.1" y="61.6" transform="rotate(-90 388.1 61.6)">QC</text>
<text x="390.6" y="61.6" transform="rotate(-90 390.6 61.6)">QD</text>
<text x="393.2" y="61.5" transform="rotate(-90 393.2 61.5)">QE</text>
<text x="395.7" y="61.4" transform="rotate(-90 395.7 61.4)">QF</text>
<text x="398.3" y="61.7" transform="rotate(-90 398.3 61.7)">QG</text>
<text x="401.6" y="62.7">7447</text>
<text x="71.4" y="70.3">BC548</text>
<text x="127.9" y="77.5" transform="rotate(-90 127.9 77.5)">6</text>
<text x="146.8" y="76.2" transform="rotate(-90 146.8 76.2)">A</text>
<text x="149.3" y="76.2" transform="rotate(-90 149.3 76.2)">B</text>
<text x="151.9" y="76.2" transform="rotate(-90 151.9 76.2)">C</text>
<text x="154.4" y="76.2" transform="rotate(-90 154.4 76.2)">D</text>
<text x="157" y="76.2" transform="rotate(-90 157 76.2)">BI/RBO</text>
<text x="159.5" y="76.2" transform="rotate(-90 159.5 76.2)">RBI</text>
<text x="162" y="76.2" transform="rotate(-90 162 76.2)">LT</text>
<text x="194.3" y="78">360R</text>
<text x="205.2" y="76.2" transform="rotate(-90 205.2 76.2)">A</text>
<text x="207.8" y="76.2" transform="rotate(-90 207.8 76.2)">B</text>
<text x="210.3" y="76.2" transform="rotate(-90 210.3 76.2)">C</text>
<text x="212.8" y="76.2" transform="rotate(-90 212.8 76.2)">D</text>
<text x="215.4" y="76.2" transform="rotate(-90 215.4 76.2)">BI/RBO</text>
<text x="217.9" y="76.2" transform="rotate(-90 217.9 76.2)">RBI</text>
<text x="220.5" y="76.2" transform="rotate(-90 220.5 76.2)">LT</text>
<text x="263.6" y="76.2" transform="rotate(-90 263.6 76.2)">A</text>
<text x="266.2" y="76.2" transform="rotate(-90 266.2 76.2)">B</text>
<text x="268.7" y="76.2" transform="rotate(-90 268.7 76.2)">C</text>
<text x="271.3" y="76.2" transform="rotate(-90 271.3 76.2)">D</text>
<text x="273.8" y="76.2" transform="rotate(-90 273.8 76.2)">BI/RBO</text>
<text x="276.3" y="76.2" transform="rotate(-90 276.3 76.2)">RBI</text>
<text x="278.9" y="76.2" transform="rotate(-90 278.9 76.2)">LT</text>
<text x="313.7" y="78">360R</text>
<text x="324.6" y="76.2" transform="rotate(-90 324.6 76.2)">A</text>
<text x="327.1" y="76.2" transform="rotate(-90 327.1 76.2)">B</text>
<text x="329.7" y="76.2" transform="rotate(-90 329.7 76.2)">C</text>
<text x="332.2" y="76.2" transform="rotate(-90 332.2 76.2)">D</text>
<text x="334.8" y="76.2" transform="rotate(-90 334.8 76.2)">BI/RBO</text>
<text x="337.3" y="76.2" transform="rotate(-90 337.3 76.2)">RBI</text>
<text x="339.8" y="76.2" transform="rotate(-90 339.8 76.2)">LT</text>
<text x="383" y="76.2" transform="rotate(-90 383 76.2)">A</text>
<text x="385.6" y="76.2" transform="rotate(-90 385.6 76.2)">B</text>
<text x="388.1" y="76.2" transform="rotate(-90 388.1 76.2)">C</text>
<text x="390.6" y="76.2" transform="rotate(-90 390.6 76.2)">D</text>
<text x="393.2" y="76.2" transform="rotate(-90 393.2 76.2)">BI/RBO</text>
<text x="395.7" y="76.2" transform="rotate(-90 395.7 76.2)">RBI</text>
<text x="398.3" y="76.2" transform="rotate(-90 398.3 76.2)">LT</text>
<text x="145.7" y="81.2" transform="rotate(-90 145.7 81.2)">7</text>
<text x="148.2" y="81.2" transform="rotate(-90 148.2 81.2)">1</text>
<text x="150.8" y="81.2" transform="rotate(-90 150.8 81.2)">2</text>
<text x="153.3" y="81.2" transform="rotate(-90 153.3 81.2)">6</text>
<text x="155.9" y="81.2" transform="rotate(-90 155.9 81.2)">4</text>
<text x="158.4" y="81.2" transform="rotate(-90 158.4 81.2)">5</text>
<text x="160.9" y="81.2" transform="rotate(-90 160.9 81.2)">3</text>
<text x="204.1" y="81.2" transform="rotate(-90 204.1 81.2)">7</text>
<text x="206.7" y="81.2" transform="rotate(-90 206.7 81.2)">1</text>
<text x="209.2" y="81.2" transform="rotate(-90 209.2 81.2)">2</text>
<text x="211.7" y="81.2" transform="rotate(-90 211.7 81.2)">6</text>
<text x="214.3" y="81.2" transform="rotate(-90 214.3 81.2)">4</text>
<text x="216.8" y="81.2" transform="rotate(-90 216.8 81.2)">5</text>
<text x="219.4" y="81.2" transform="rotate(-90 219.4 81.2)">3</text>
<text x="262.5" y="81.2" transform="rotate(-90 262.5 81.2)">7</text>
<text x="265.1" y="81.2" transform="rotate(-90 265.1 81.2)">1</text>
<text x="267.6" y="81.2" transform="rotate(-90 267.6 81.2)">2</text>
<text x="270.2" y="81.2" transform="rotate(-90 270.2 81.2)">6</text>
<text x="272.7" y="81.2" transform="rotate(-90 272.7 81.2)">4</text>
<text x="275.2" y="81.2" transform="rotate(-90 275.2 81.2)">5</text>
<text x="277.8" y="81.2" transform="rotate(-90 277.8 81.2)">3</text>
<text x="323.5" y="81.2" transform="rotate(-90 323.5 81.2)">7</text>
<text x="326" y="81.2" transform="rotate(-90 326 81.2)">1</text>
<text x="328.6" y="81.2" transform="rotate(-90 328.6 81.2)">2</text>
<text x="331.1" y="81.2" transform="rotate(-90 331.1 81.2)">6</text>
<text x="333.7" y="81.2" transform="rotate(-90 333.7 81.2)">4</text>
<text x="336.2" y="81.2" transform="rotate(-90 336.2 81.2)">5</text>
<text x="338.7" y="81.2" transform="rotate(-90 338.7 81.2)">3</text>
<text x="381.9" y="81.2" transform="rotate(-90 381.9 81.2)">7</text>
<text x="384.5" y="81.2" transform="rotate(-90 384.5 81.2)">1</text>
<text x="387" y="81.2" transform="rotate(-90 387 81.2)">2</text>
<text x="389.5" y="81.2" transform="rotate(-90 389.5 81.2)">6</text>
<text x="392.1" y="81.2" transform="rotate(-90 392.1 81.2)">4</text>
<text x="394.6" y="81.2" transform="rotate(-90 394.6 81.2)">5</text>
<text x="397.2" y="81.2" transform="rotate(-90 397.2 81.2)">3</text>
<text x="117.1" y="85.6">7400</text>
<text x="145.7" y="95.3" transform="rotate(-90 145.7 95.3)">12</text>
<text x="148.2" y="95.3" transform="rotate(-90 148.2 95.3)">9</text>
<text x="150.8" y="95.3" transform="rotate(-90 150.8 95.3)">8</text>
<text x="153.3" y="95.3" transform="rotate(-90 153.3 95.3)">11</text>
<text x="204.1" y="95.3" transform="rotate(-90 204.1 95.3)">12</text>
<text x="206.7" y="95.3" transform="rotate(-90 206.7 95.3)">11</text>
<text x="209.2" y="95.3" transform="rotate(-90 209.2 95.3)">9</text>
<text x="211.7" y="95.3" transform="rotate(-90 211.7 95.3)">8</text>
<text x="262.5" y="95.3" transform="rotate(-90 262.5 95.3)">12</text>
<text x="265.1" y="95.3" transform="rotate(-90 265.1 95.3)">9</text>
<text x="267.6" y="95.3" transform="rotate(-90 267.6 95.3)">8</text>
<text x="270.2" y="95.3" transform="rotate(-90 270.2 95.3)">11</text>
<text x="278" y="93.3">360R</text>
<text x="323.5" y="95.3" transform="rotate(-90 323.5 95.3)">12</text>
<text x="326" y="95.3" transform="rotate(-90 326 95.3)">11</text>
<text x="328.6" y="95.3" transform="rotate(-90 328.6 95.3)">9</text>
<text x="331.1" y="95.3" transform="rotate(-90 331.1 95.3)">8</text>
<text x="381.9" y="95.3" transform="rotate(-90 381.9 95.3)">12</text>
<text x="384.5" y="95.3" transform="rotate(-90 384.5 95.3)">9</text>
<text x="387" y="95.3" transform="rotate(-90 387 95.3)">8</text>
<text x="389.5" y="95.3" transform="rotate(-90 389.5 95.3)">11</text>
<text x="125.4" y="98.9" transform="rotate(-90 125.4 98.9)">4</text>
<text x="130.5" y="99" transform="rotate(-90 130.5 99)">5</text>
<text x="146.8" y="101.9" transform="rotate(-90 146.8 101.9)">Q0</text>
<text x="149.3" y="101.9" transform="rotate(-90 149.3 101.9)">Q1</text>
<text x="151.9" y="101.9" transform="rotate(-90 151.9 101.9)">Q2</text>
<text x="154.4" y="101.9" transform="rotate(-90 154.4 101.9)">Q3</text>
<text x="263.6" y="101.9" transform="rotate(-90 263.6 101.9)">Q0</text>
<text x="266.2" y="101.9" transform="rotate(-90 266.2 101.9)">Q1</text>
<text x="268.7" y="101.9" transform="rotate(-90 268.7 101.9)">Q2</text>
<text x="271.3" y="101.9" transform="rotate(-90 271.3 101.9)">Q3</text>
<text x="383" y="101.9" transform="rotate(-90 383 101.9)">Q0</text>
<text x="385.6" y="101.9" transform="rotate(-90 385.6 101.9)">Q1</text>
<text x="388.1" y="101.9" transform="rotate(-90 388.1 101.9)">Q2</text>
<text x="390.6" y="101.9" transform="rotate(-90 390.6 101.9)">Q3</text>
<text x="167.9" y="103.4">7490</text>
<text x="205.2" y="102.1" transform="rotate(-90 205.2 102.1)">QA</text>
<text x="207.8" y="102.1" transform="rotate(-90 207.8 102.1)">QB</text>
<text x="210.3" y="102.3" transform="rotate(-90 210.3 102.3)">QC</text>
<text x="212.8" y="102.3" transform="rotate(-90 212.8 102.3)">QD</text>
<text x="221.2" y="103.4">7492</text>
<text x="284.7" y="103.4">7490</text>
<text x="324.6" y="102.1" transform="rotate(-90 324.6 102.1)">QA</text>
<text x="327.1" y="102.1" transform="rotate(-90 327.1 102.1)">QB</text>
<text x="329.7" y="102.3" transform="rotate(-90 329.7 102.3)">QC</text>
<text x="332.2" y="102.3" transform="rotate(-90 332.2 102.3)">QD</text>
<text x="340.6" y="103.4">7492</text>
<text x="404.1" y="103.4">7490</text>
<text x="146.8" y="116.8" transform="rotate(-90 146.8 116.8)">CKA</text>
<text x="149.3" y="116.8" transform="rotate(-90 149.3 116.8)">CKB</text>
<text x="157" y="116.8" transform="rotate(-90 157 116.8)">R0(1)</text>
<text x="159.5" y="116.8" transform="rotate(-90 159.5 116.8)">R0(2)</text>
<text x="162" y="116.8" transform="rotate(-90 162 116.8)">R9(1)</text>
<text x="164.6" y="116.8" transform="rotate(-90 164.6 116.8)">R9(2)</text>
<text x="205.2" y="116.8" transform="rotate(-90 205.2 116.8)">CKA</text>
<text x="207.8" y="116.8" transform="rotate(-90 207.8 116.8)">CKB</text>
<text x="215.4" y="116.8" transform="rotate(-90 215.4 116.8)">R0(1)</text>
<text x="217.9" y="116.8" transform="rotate(-90 217.9 116.8)">R0(2)</text>
<text x="263.6" y="116.8" transform="rotate(-90 263.6 116.8)">CKA</text>
<text x="266.2" y="116.8" transform="rotate(-90 266.2 116.8)">CKB</text>
<text x="273.8" y="116.8" transform="rotate(-90 273.8 116.8)">R0(1)</text>
<text x="276.3" y="116.8" transform="rotate(-90 276.3 116.8)">R0(2)</text>
<text x="278.9" y="116.8" transform="rotate(-90 278.9 116.8)">R9(1)</text>
<text x="281.4" y="116.8" transform="rotate(-90 281.4 116.8)">R9(2)</text>
<text x="324.6" y="116.8" transform="rotate(-90 324.6 116.8)">CKA</text>
<text x="327.1" y="116.8" transform="rotate(-90 327.1 116.8)">CKB</text>
<text x="334.8" y="116.8" transform="rotate(-90 334.8 116.8)">R0(1)</text>
<text x="337.3" y="116.8" transform="rotate(-90 337.3 116.8)">R0(2)</text>
<text x="383" y="116.8" transform="rotate(-90 383 116.8)">CKA</text>
<text x="385.6" y="116.8" transform="rotate(-90 385.6 116.8)">CKB</text>
<text x="393.2" y="116.8" transform="rotate(-90 393.2 116.8)">R0(1)</text>
<text x="395.7" y="116.8" transform="rotate(-90 395.7 116.8)">R0(2)</text>
<text x="398.3" y="116.8" transform="rotate(-90 398.3 116.8)">R9(1)</text>
<text x="400.8" y="116.8" transform="rotate(-90 400.8 116.8)">R9(2)</text>
<text x="145.7" y="123" transform="rotate(-90 145.7 123)">14</text>
<text x="148.2" y="121.9" transform="rotate(-90 148.2 121.9)">1</text>
<text x="155.9" y="121.9" transform="rotate(-90 155.9 121.9)">2</text>
<text x="158.4" y="121.9" transform="rotate(-90 158.4 121.9)">3</text>
<text x="160.9" y="121.9" transform="rotate(-90 160.9 121.9)">6</text>
<text x="163.5" y="121.9" transform="rotate(-90 163.5 121.9)">7</text>
<text x="204.1" y="123" transform="rotate(-90 204.1 123)">14</text>
<text x="206.7" y="121.9" transform="rotate(-90 206.7 121.9)">1</text>
<text x="214.3" y="121.8" transform="rotate(-90 214.3 121.8)">6</text>
<text x="216.8" y="121.9" transform="rotate(-90 216.8 121.9)">7</text>
<text x="262.5" y="123" transform="rotate(-90 262.5 123)">14</text>
<text x="265.1" y="121.9" transform="rotate(-90 265.1 121.9)">1</text>
<text x="272.7" y="121.9" transform="rotate(-90 272.7 121.9)">2</text>
<text x="275.2" y="121.8" transform="rotate(-90 275.2 121.8)">3</text>
<text x="277.8" y="121.9" transform="rotate(-90 277.8 121.9)">6</text>
<text x="280.3" y="121.8" transform="rotate(-90 280.3 121.8)">7</text>
<text x="323.5" y="123" transform="rotate(-90 323.5 123)">14</text>
<text x="326" y="121.8" transform="rotate(-90 326 121.8)">1</text>
<text x="333.7" y="121.8" transform="rotate(-90 333.7 121.8)">6</text>
<text x="336.2" y="121.9" transform="rotate(-90 336.2 121.9)">7</text>
<text x="381.9" y="123" transform="rotate(-90 381.9 123)">14</text>
<text x="384.5" y="121.9" transform="rotate(-90 384.5 121.9)">1</text>
<text x="392.1" y="121.9" transform="rotate(-90 392.1 121.9)">2</text>
<text x="394.6" y="121.9" transform="rotate(-90 394.6 121.9)">3</text>
<text x="397.2" y="121.9" transform="rotate(-90 397.2 121.9)">6</text>
<text x="399.7" y="121.9" transform="rotate(-90 399.7 121.9)">7</text>
<text x="103.2" y="150.8">10</text>
<text x="104.3" y="155.9">9</text>
<text x="125.8" y="153.3">8</text>
<text x="131.1" y="150.8">13</text>
<text x="131.1" y="155.9">12</text>
<text x="153.7" y="153.3">11</text>
<text x="321" y="151.2" transform="rotate(-90 321 151.2)">12</text>
<text x="323.5" y="151.1" transform="rotate(-90 323.5 151.1)">11</text>
<text x="326" y="151.2" transform="rotate(-90 326 151.2)">9</text>
<text x="328.6" y="151.1" transform="rotate(-90 328.6 151.1)">8</text>
<text x="381.9" y="151.1" transform="rotate(-90 381.9 151.1)">12</text>
<text x="384.5" y="151.2" transform="rotate(-90 384.5 151.2)">9</text>
<text x="387" y="151.1" transform="rotate(-90 387 151.1)">8</text>
<text x="389.5" y="151.2" transform="rotate(-90 389.5 151.2)">11</text>
<text x="107.8" y="160.9">7400</text>
<text x="135.7" y="160.9">7400</text>
<text x="239.7" y="156.3" transform="rotate(-90 239.7 156.3)">1</text>
<text x="242.2" y="156.3" transform="rotate(-90 242.2 156.3)">2</text>
<text x="244.8" y="156.3" transform="rotate(-90 244.8 156.3)">3</text>
<text x="285.4" y="156.2" transform="rotate(-90 285.4 156.2)">1</text>
<text x="287.9" y="156.3" transform="rotate(-90 287.9 156.3)">2</text>
<text x="290.5" y="156.3" transform="rotate(-90 290.5 156.3)">3</text>
<text x="322.1" y="158" transform="rotate(-90 322.1 158)">QA</text>
<text x="324.6" y="158" transform="rotate(-90 324.6 158)">QB</text>
<text x="327.1" y="158.1" transform="rotate(-90 327.1 158.1)">QC</text>
<text x="329.7" y="158.1" transform="rotate(-90 329.7 158.1)">QD</text>
<text x="338.1" y="159.2">7492</text>
<text x="383" y="157.7" transform="rotate(-90 383 157.7)">Q0</text>
<text x="385.6" y="157.7" transform="rotate(-90 385.6 157.7)">Q1</text>
<text x="388.1" y="157.7" transform="rotate(-90 388.1 157.7)">Q2</text>
<text x="390.6" y="157.7" transform="rotate(-90 390.6 157.7)">Q3</text>
<text x="404.1" y="159.2">7490</text>
<text x="247.1" y="164.3">SW-ROT-3</text>
<text x="292.9" y="164.3">SW-ROT-3</text>
<text x="244.5" y="170.1" transform="rotate(-90 244.5 170.1)">4</text>
<text x="290.2" y="170.1" transform="rotate(-90 290.2 170.1)">4</text>
<text x="322.1" y="172.7" transform="rotate(-90 322.1 172.7)">CKA</text>
<text x="324.6" y="172.7" transform="rotate(-90 324.6 172.7)">CKB</text>
<text x="332.2" y="172.7" transform="rotate(-90 332.2 172.7)">R0(1)</text>
<text x="334.8" y="172.7" transform="rotate(-90 334.8 172.7)">R0(2)</text>
<text x="383" y="172.7" transform="rotate(-90 383 172.7)">CKA</text>
<text x="385.6" y="172.7" transform="rotate(-90 385.6 172.7)">CKB</text>
<text x="393.1" y="172.7" transform="rotate(-90 393.1 172.7)">R0(1)</text>
<text x="395.7" y="172.7" transform="rotate(-90 395.7 172.7)">R0(2)</text>
<text x="398.3" y="172.7" transform="rotate(-90 398.3 172.7)">R9(1)</text>
<text x="400.8" y="172.7" transform="rotate(-90 400.8 172.7)">R9(2)</text>
<text x="321" y="178.9" transform="rotate(-90 321 178.9)">14</text>
<text x="323.5" y="177.7" transform="rotate(-90 323.5 177.7)">1</text>
<text x="331.1" y="177.7" transform="rotate(-90 331.1 177.7)">6</text>
<text x="333.7" y="177.7" transform="rotate(-90 333.7 177.7)">7</text>
<text x="381.9" y="178.8" transform="rotate(-90 381.9 178.8)">14</text>
<text x="384.5" y="177.7" transform="rotate(-90 384.5 177.7)">1</text>
<text x="392.1" y="177.7" transform="rotate(-90 392.1 177.7)">2</text>
<text x="394.6" y="177.7" transform="rotate(-90 394.6 177.7)">3</text>
<text x="397.2" y="177.7" transform="rotate(-90 397.2 177.7)">6</text>
<text x="399.7" y="177.7" transform="rotate(-90 399.7 177.7)">7</text>
<text x="211.9" y="184.8">510R</text>
<text x="233.9" y="181.3">4</text>
<text x="245.2" y="181.3">3</text>
<text x="287.2" y="183.8">2</text>
<text x="298.5" y="183.8">1</text>
<text x="104.3" y="191.4">6</text>
<text x="115.6" y="191.4">5</text>
<text x="237.3" y="187.6">7417</text>
<text x="272.9" y="187.3">510R</text>
<text x="290.7" y="190.1">7417</text>
<text x="84.9" y="194.9">510R</text>
<text x="107.8" y="197.7">7417</text>
<text x="143.6" y="196.5">2</text>
<text x="143.6" y="194">1</text>
<text x="234.8" y="197.5">240R</text>
<text x="422.9" y="194.7">510R</text>
<text x="129.7" y="198.8">4</text>
<text x="133.2" y="202.1">SW-ROT-3</text>
<text x="143.6" y="199">3</text>
<text x="198.3" y="201.6">1</text>
<text x="212.1" y="199">3</text>
<text x="290.7" y="200">240R</text>
<text x="212.1" y="204.1">8</text>
<text x="212.1" y="209.2">4</text>
<text x="313.3" y="207.1" transform="rotate(-90 313.3 207.1)">3</text>
<text x="394.5" y="209.5">LED-RED</text>
<text x="424.9" y="209.5">LED-RED</text>
<text x="107.8" y="210.2">240R</text>
<text x="198.3" y="211.7">2</text>
<text x="212.1" y="214.3">7</text>
<text x="222.1" y="212.7">330R</text>
<text x="320.3" y="215.1">7400</text>
<text x="201.8" y="217.3">SW-DPDT-MOM</text>
<text x="397.4" y="220.3">330R</text>
<text x="391.4" y="225.3">BC548</text>
<text x="421.9" y="225.3">BC548</text>
<text x="310.8" y="228.5" transform="rotate(-90 310.8 228.5)">1</text>
<text x="315.9" y="228.5" transform="rotate(-90 315.9 228.5)">2</text>
<text x="366.9" y="230.5">10k</text>
<text x="350.3" y="277.6">U16(Q)</text>
<text x="306.4" y="285.4">10</text>
<text x="312.5" y="286.5">CX</text>
<text x="328.6" y="286.5">Q</text>
<text x="334.1" y="285.4">6</text>
<text x="297.4" y="288.8">1u</text>
<text x="328.6" y="291.6">Q</text>
<text x="334.1" y="290.5">1</text>
<text x="280.5" y="299.1">39k</text>
<text x="306.5" y="295.6">11</text>
<text x="312.5" y="296.7">RX/CX</text>
<text x="307.5" y="305.7">9</text>
<text x="257.7" y="309.2">1k</text>
<text x="307.5" y="310.8">3</text>
<text x="312.5" y="306.8">RINT</text>
<text x="312.5" y="311.9">A1</text>
<text x="275.6" y="315.9">2</text>
<text x="275.6" y="313.3">1</text>
<text x="307.5" y="313.3">4</text>
<text x="307.5" y="315.9">5</text>
<text x="312.5" y="314.4">A2</text>
<text x="312.5" y="317">B</text>
<text x="261.8" y="318.2">4</text>
<text x="265.3" y="321.4">SW-ROT-3</text>
<text x="275.6" y="318.4">3</text>
<text x="311" y="320.9">74121</text>
</g>
</svg>
